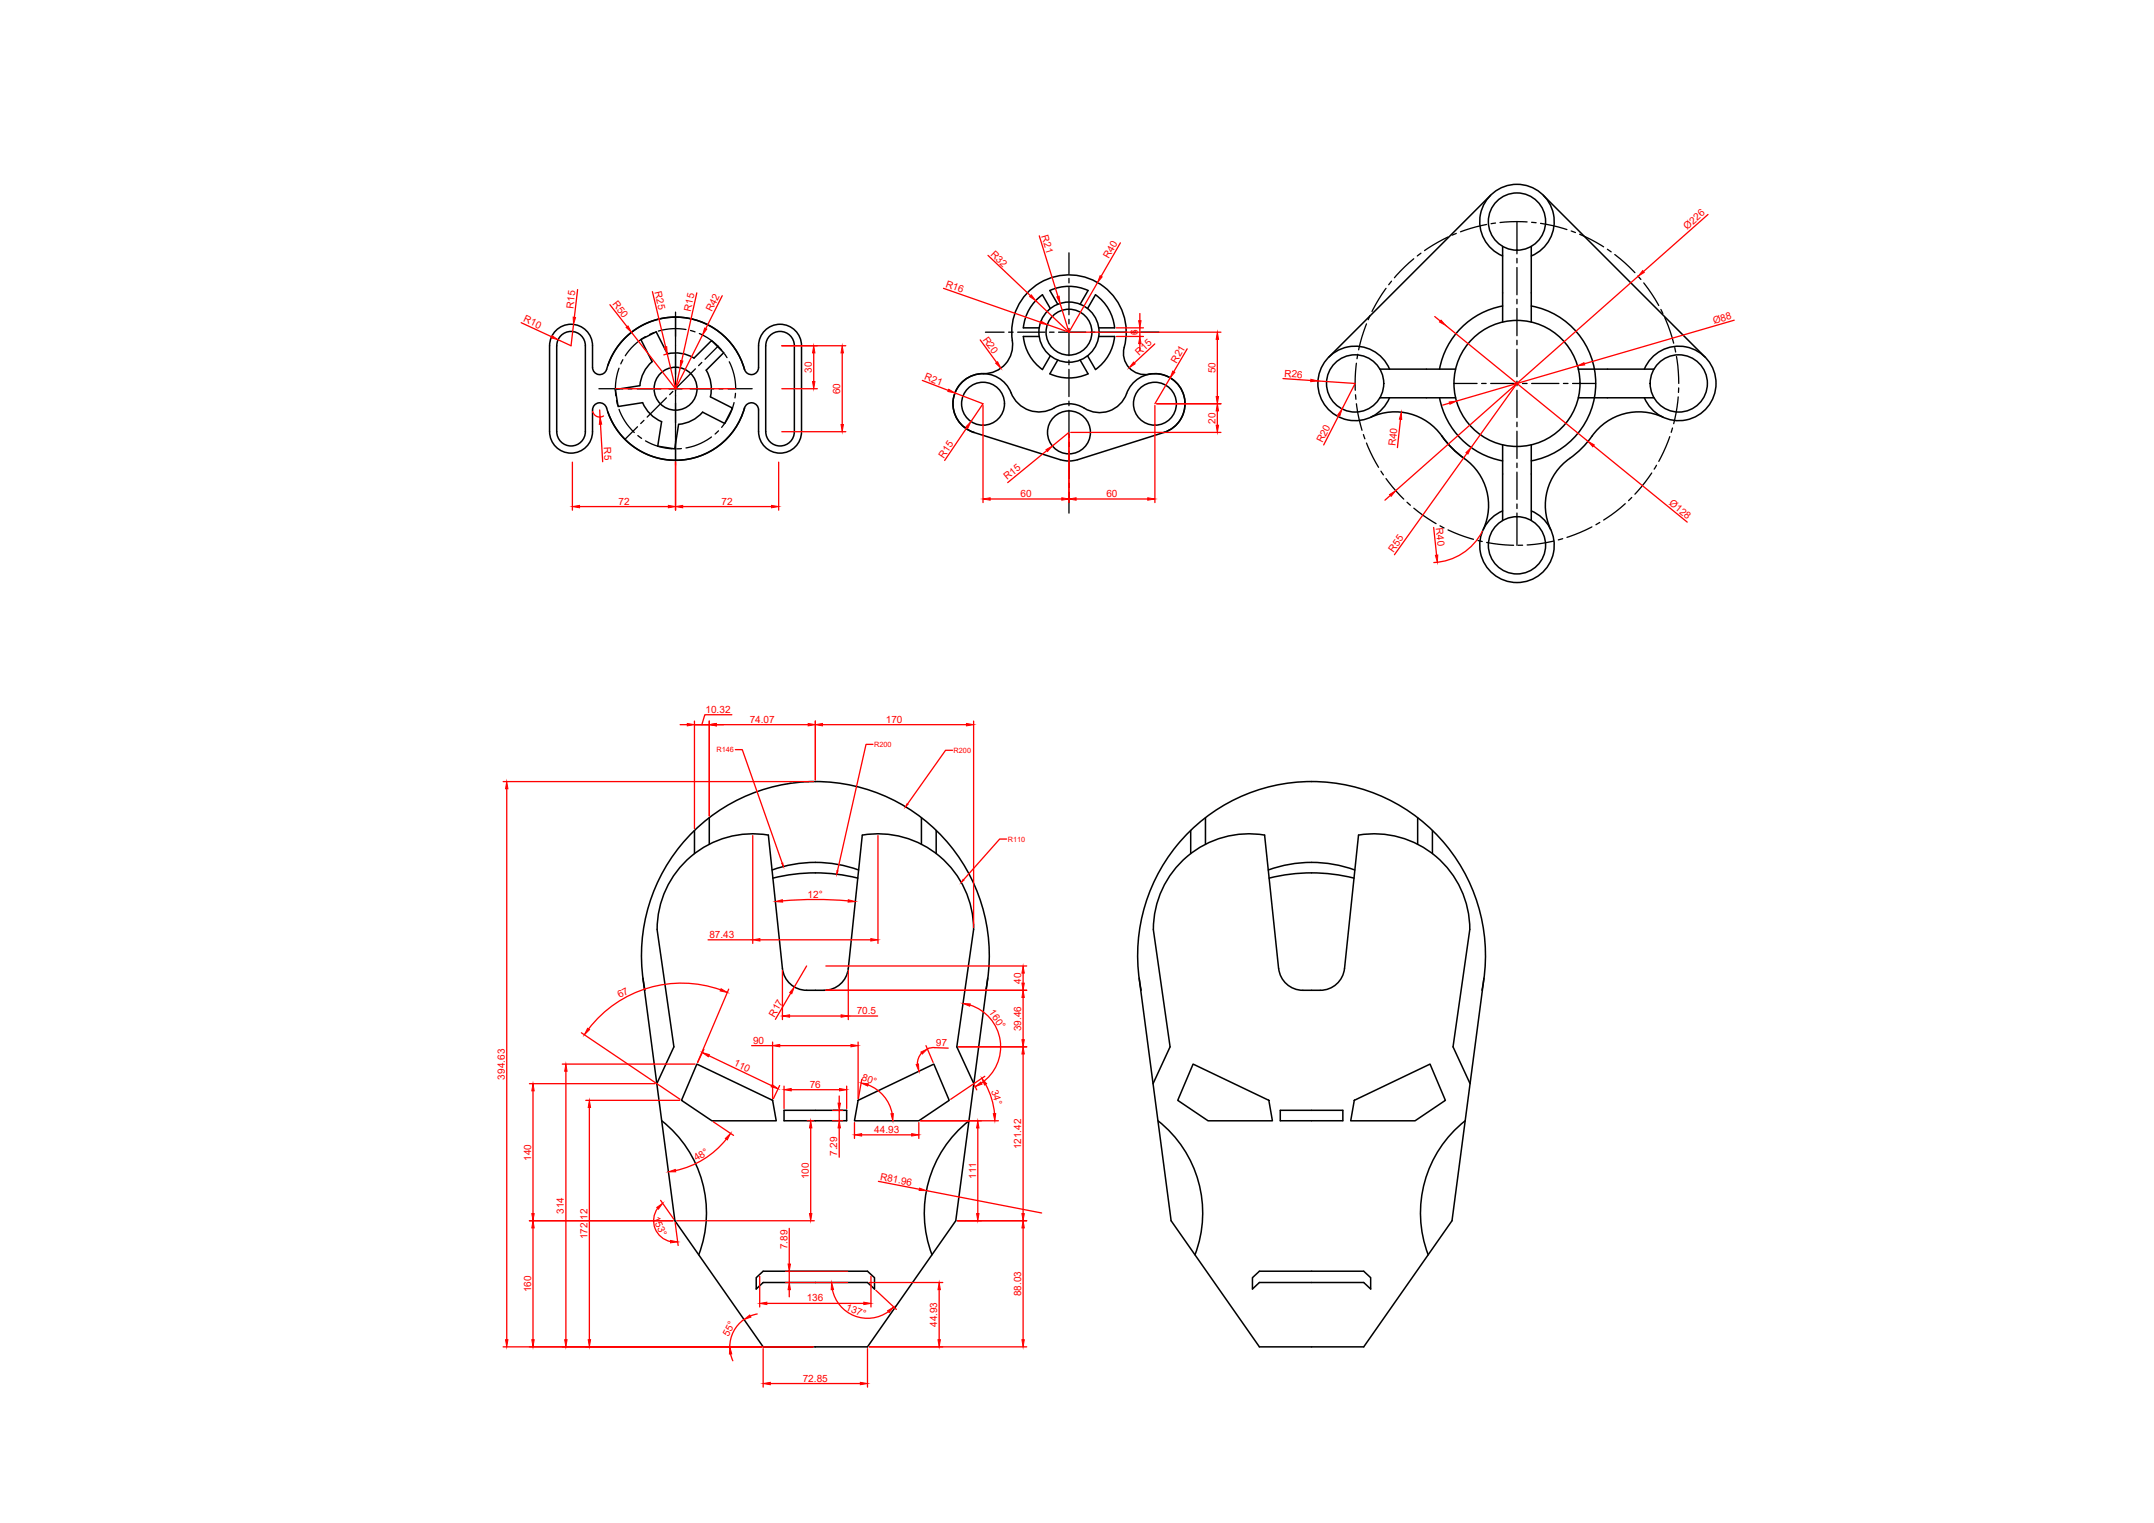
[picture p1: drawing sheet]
<svg xmlns="http://www.w3.org/2000/svg" width="420mm" height="297mm" viewBox="0 0 420 297" stroke-linecap="round" stroke-linejoin="round" font-family="sans-serif">
<!-- layer: Solid lines -->
<g fill="none" stroke="#000" stroke-width=".3">
<path d="M290.8 38.1l-31.6 31.6M301 38.1l31.6 31.6M204.8 56.7l1.5 2.6M204.8 56.7a8.9 8.9 0 0 1 7.4 0l-1.5 2.6M293.1 48.1v14.7M293.1 49.9a7.3 7.3 0 0 1-3-11.1 7.3 7.3 0 0 1 11.6 0 7.3 7.3 0 0 1-3 11.1M293.1 59.7a15.4 15.4 0 0 0-12.3 12.3M298.7 48.1v14.7M298.7 59.7a15.4 15.4 0 0 1 12.6 15.1 15.4 15.4 0 0 1-12.6 15.1M115.6 80v4.2M118.3 72a1.4 1.4 0 0 1-1.5 1.1 1.4 1.4 0 0 1-1.2-1.4v-4.3a4.2 4.2 0 0 0-4.2-4.2 4.2 4.2 0 0 0-4.2 4.2v16.8M118.6 71.3a14 14 0 0 1 13.6-9.4 14 14 0 0 1 13 10.2 14 14 0 0 0-13.4-10.3 14 14 0 0 0-13.5 10.3"/>
<path d="M124.8 75.2l-4.8 .8 .6 3.3 4.7-.8a7 7 0 0 0 3.8 3.7M127.2 70.5l-2.2-4.3 3-1.5 2.2 4.3a7 7 0 0 1 5.2 .8l3.4-3.4 2.4 2.4-3.5 3.4a7 7 0 0 1 .9 5.2l4.3 2.2-1.5 3-4.3-2.2a7 7 0 0 1-4.7 2.4M127.2 70.5a7 7 0 0 0-2.4 4.7M140.1 67.5l-.1 .1M145.2 79.6a14 14 0 0 1-13 10.2 14 14 0 0 1-13.6-9.4M145.2 79.6a14 14 0 0 1-13.7 10.2 14 14 0 0 1-13.3-10.6 1.39 1.39 0 0 0-1.6-.6 1.39 1.39 0 0 0-1 1.3M145.2 79.6a1.39 1.39 0 0 1 1.6-1 1.39 1.39 0 0 1 1.2 1.3M145.2 72a1.39 1.39 0 0 0 1.6 1.1 1.39 1.39 0 0 0 1.2-1.4v-4.3a4.2 4.2 0 0 1 4.2-4.2 4.2 4.2 0 0 1 4.1 4.2v16.8M148 80v4.2M202.7 65.6h-3.1a8.9 8.9 0 0 0 3.7 6.5l1.6-2.7M204.9 60.2l-1.6-2.7a8.9 8.9 0 0 0-3.7 6.4h3.1M206.3 70.2l-1.5 2.7"/>
<path d="M210.7 70.2l1.5 2.7a8.9 8.9 0 0 1-7.4 0M211.5 79.6a5.6 5.6 0 0 0 8.3-2.8 5.9 5.9 0 0 1 9.7-2.1 5.9 5.9 0 0 1-2.5 9.6 5.9 5.9 0 0 0 3.9-7.3 5.9 5.9 0 0 0-7.4-3.9 4.2 4.2 0 0 1-4.2-5.3 11.2 11.2 0 0 0-10.5-14.2 11.2 11.2 0 0 0-11.3 13.5 5.6 5.6 0 0 1-5.7 5.8 5.9 5.9 0 0 0-5.8 4.9 5.9 5.9 0 0 0 4 6.5 5.9 5.9 0 0 1-2.2-9.9 5.9 5.9 0 0 1 9.7 2.9 6 6 0 0 0 8.9 1.9 5.6 5.6 0 0 1 5.1 .4M212.1 60.2l1.6-2.7a8.9 8.9 0 0 1 3.7 6.4h-3.1M214.3 65.6h3.1a8.9 8.9 0 0 1-3.7 6.5l-1.6-2.7M269.2 72h14.7M269.2 77.6h14.7M271 72a7.3 7.3 0 0 0-11.1-3 7.3 7.3 0 0 0 0 11.5 7.3 7.3 0 0 0 11.1-2.9M280.8 77.6a15.4 15.4 0 0 0 12.3 12.3M307.9 72h14.7M307.9 77.6h14.7M320.8 72a7.3 7.3 0 0 1 11.1-3 7.3 7.3 0 0 1 0 11.5 7.3 7.3 0 0 1-11.1-2.9M107.2 84.2a4.2 4.2 0 0 0 4.2 4.2 4.2 4.2 0 0 0 4.2-4.2"/>
<path d="M108.6 84.2v-16.8a2.79 2.79 0 0 1 2.8-2.8 2.79 2.79 0 0 1 2.8 2.8v16.8M108.6 84.2a2.79 2.79 0 0 0 2.8 2.8 2.79 2.79 0 0 0 2.8-2.8M129 82.3l-.7 4.7 3.3 .6 .8-4.8M148 84.2a4.2 4.2 0 0 0 4.2 4.2 4.2 4.2 0 0 0 4.1-4.2M149.4 84.2v-16.8a2.79 2.79 0 0 1 2.8-2.8 2.79 2.79 0 0 1 2.7 2.8v16.8M149.4 84.2a2.79 2.79 0 0 0 2.8 2.8 2.79 2.79 0 0 0 2.7-2.8M190 84.3l16.8 5.4M206.8 89.7l1.7 .2 1.7-.2M227 84.3l-16.8 5.4M267.4 81.4a11.2 11.2 0 0 1 13.9 3.7M281.3 85.1a20.5 20.5 0 0 0 5.3 5.1 11.2 11.2 0 0 1 2.7 13.1M293.1 86.8v14.7"/>
<path d="M293.1 99.6a7.3 7.3 0 0 0-3 11.2 7.3 7.3 0 0 0 11.6 0 7.3 7.3 0 0 0-3-11.2M298.7 86.8v14.7M310.5 85.1a20.4 20.4 0 0 1-5.3 5.1 11.2 11.2 0 0 0-2.7 13.1M324.4 81.4a11.2 11.2 0 0 0-13.9 3.7M138.4 159.5v5.2M179.7 159.5v5.2M235.1 159.5v5.2M276.5 159.5v5.2M135.5 162v4.5M149.9 162.9l2.7 26a4.7 4.7 0 0 0 4.7 4.2M149.9 162.9a18.7 18.7 0 0 0-21.7 18.4M150.6 169.7a24.8 24.8 0 0 1 16.9 0"/>
<path d="M150.8 171.3a33.9 33.9 0 0 1 16.5 0M182.6 162v4.5M232.3 162v4.5M246.7 162.9l2.7 26M246.7 162.9a18.7 18.7 0 0 0-21.7 18.4M247.4 169.7a24.8 24.8 0 0 1 16.9 0M247.6 171.3a33.9 33.9 0 0 1 16.5 0M279.4 162v4.5M125.4 190.8l6.2 47.3 17.3 24.6h20.3l17.2-24.6 6.3-47.3M125.8 193.1a33.9 33.9 0 0 1 33.2-40.7 33.9 33.9 0 0 1 33.3 40.7M128.2 181.3l3.3 22.9-3.4 7.2M157.3 193.1h3.5a4.7 4.7 0 0 0 4.7-4.2l2.7-26a18.7 18.7 0 0 1 21.7 18.4l-3.3 22.9 3.4 7.2"/>
<path d="M222.2 190.8l6.2 47.3 17.3 24.6h20.3l17.2-24.6 6.3-47.3M222.6 193.1a33.9 33.9 0 0 1 33.2-40.7 33.9 33.9 0 0 1 33.3 40.7M225 181.3l3.2 22.9-3.3 7.2M249.4 188.9a4.7 4.7 0 0 0 4.7 4.2M254.1 193.1h3.4a4.7 4.7 0 0 0 4.8-4.2l2.7-26a18.6 18.6 0 0 1 21.7 18.4l-3.3 22.9 3.4 7.2M129.1 218.6a22.9 22.9 0 0 1 7.2 26.1M135.9 207.5l14.8 7.1 .7 4h-12.5l-6-4zM152.9 216.6h12.2v2h-12.2zM167.4 214.6l14.8-7.1 3 7.1-6 4h-12.5zM189 218.6a22.9 22.9 0 0 0-7.2 26.1M225.9 218.6a22.9 22.9 0 0 1 7.2 26.1M232.7 207.5l14.8 7.1 .7 4h-12.6l-5.9-4z"/>
<path d="M249.7 216.6h12.2v2h-12.2zM264.2 214.6l14.7-7.1 3 7.1-5.9 4h-12.5zM285.8 218.6a22.9 22.9 0 0 0-7.2 26.1M147.5 249.2l1.4-1.3h20.3l1.4 1.3v2.2l-1.4-1.3h-20.3l-1.4 1.3zM244.3 249.2l1.4-1.3h20.3l1.4 1.3v2.2l-1.4-1.3h-20.3l-1.4 1.3z"/>
<circle cx="295.9" cy="43.2" r="5.6"/>
<circle cx="131.8" cy="75.8" r="4.2"/>
<circle cx="191.8" cy="78.7" r="4.2"/>
<circle cx="208.5" cy="64.8" r="5.9"/>
<circle cx="208.5" cy="64.8" r="4.5"/>
<circle cx="225.3" cy="78.7" r="4.2"/>
<circle cx="264.3" cy="74.8" r="5.6"/>
<circle cx="295.9" cy="74.8" r="12.3"/>
<circle cx="327.5" cy="74.8" r="5.6"/>
<circle cx="208.5" cy="84.3" r="4.2"/>
<circle cx="295.9" cy="106.4" r="5.6"/>
</g>
<!-- layer: Center line -->
<g fill="none" stroke="#000" stroke-width=".25">
<path d="M208.5 49.3v4.1M208.5 54.3v.9M208.5 56.1v5.3M270.4 56.2l-1.4 2.1-1.4 2.5M271.4 54.8l-.5 .7M275.8 50.5l-1.8 1.6-2 2.1M277.2 49.4l-.7 .5M282.4 46.2l-2 1.1-2.5 1.6M284.1 45.5l-.9 .4M290 43.8l-2.1 .4-3 1M291.7 43.5l-.9 .1M295.9 43.2v6.3"/>
<path d="M295.9 50.4v.9M295.9 52.2v5.3M295.9 58.4v.9M297.9 43.3l-3.2-.1-2.1 .2M298.8 43.4h.8M300.5 43.6l3.4 .6 1.7 .6M306.5 45l.8 .4M308.1 45.7l2.2 1 2.5 1.4M313.5 48.6l.8 .5M315 49.6l2 1.7 1.9 1.9M319.5 53.8l.6 .7M320.6 55.2l1.6 2.2 1.4 2.2"/>
<path d="M120.3 78.1l.2 .9M120.7 71.8a11.8 11.8 0 0 0-.6 5.4M120.8 79.8a11.7 11.7 0 0 0 2.9 4.6M121.5 70.2l-.4 .8M125.9 65.7a11.7 11.7 0 0 0-3.9 3.7M127.5 64.9l-.8 .3M130 77.6l-3.8 3.8M131.3 76.3l-.7 .7M131.8 61.8v4.7M131.8 67.4v.9M131.8 69.2v5.3M131.8 75.4v.9"/>
<path d="M131.8 77.1v5.4M133.8 64.3a11.7 11.7 0 0 0-5.4 .3M134.7 64.5l.9 .2M135.6 71.9l-3.7 3.8M136.4 65.1a11.6 11.6 0 0 1 4.4 3.2M136.9 70.7l-.6 .6M140 67.6l-2.5 2.5M141.3 69l.5 .8M142.2 70.6a11.6 11.6 0 0 1 1.3 5.2M143.2 78.5a11.7 11.7 0 0 1-2.4 4.9M143.5 76.7l-.1 .9M192.2 64.8h3.7"/>
<path d="M196.7 64.8h.9M198.5 64.8h5.3M204.7 64.8h.9M206.5 64.8h5.3M208.5 62.3v.9M208.5 64v5.4M208.5 70.3v.8M208.5 72v5.4M208.5 78.2v.9M212.7 64.8h.9M214.5 64.8h5.3M220.7 64.8h.9"/>
<path d="M222.5 64.8h3.6M264.4 77l.1 .9M264.6 70.8l-.3 2.8 .1 2.5M264.6 78.7l.5 2.9 .6 2.3M264.8 69.1l-.1 .9M266.5 63.2l-.8 2.5-.7 2.5M267.2 61.5l-.3 .9M283.6 74.8h4.5M289 74.8h.9M290.8 74.8h5.3M295.9 60.2v5.3M295.9 66.4v.9"/>
<path d="M295.9 68.1v5.4M295.9 74.3v.9M295.9 76.1v5.3M297 74.8h.9M298.8 74.8h5.3M305 74.8h.9M306.7 74.8h4.6M324 60.4l.4 .7M324.7 62l1.1 2.6 .7 2.3M326.7 67.8l.2 .9M327 69.5l.3 1.8 .2 3.5M327.3 77.4l-.4 3.1-.4 2.1"/>
<path d="M327.4 75.7v.8M124.4 83.2l-2.5 2.5M124.4 84.9l.7 .6M125.6 82l-.6 .6M125.9 86a11.9 11.9 0 0 0 5.2 1.5M131.8 83.4v.8M131.8 85.1v4.7M132.9 87.5h-.9M138.8 85.2a11.5 11.5 0 0 1-5 2.2M140.2 84l-.7 .7M208.5 80v5.3M208.5 86.2v.9"/>
<path d="M208.5 88v5.3M208.5 94.2v.9M208.5 96v4.1M265.9 84.8l.3 .8M266.5 86.4l1.3 2.8 1.1 1.9M269.4 91.9l.5 .7M270.4 93.3l1.2 1.7 2.2 2.3M274.5 98l.6 .5M275.8 99.1l1.7 1.4 2.6 1.6M295.9 82.3v.9M295.9 84.1v5.3M295.9 90.3v.9"/>
<path d="M295.9 92.1v5.3M295.9 98.3v.9M317 98.2l-1.8 1.6-2.4 1.6M318.3 97l-.6 .6M322.2 92.3l-1.3 1.8-2 2.3M323.1 90.7l-.4 .8M325.7 85.2l-.8 1.9-1.3 2.9M326.2 83.5l-.2 .8M280.9 102.6l.8 .4M282.5 103.4l2.1 .9 2.8 .9M288.3 105.4l.8 .2M290 105.8l2.4 .4 2.8 .1"/>
<path d="M295.9 100.1v6.3M297 106.3h-.9M303.1 105.5l-2.6 .5-2.6 .3M304.8 105.1l-.8 .2M310.5 102.8l-2.3 1-2.5 1M312.1 101.9l-.8 .4"/>
</g>
<!-- layer: 0 -->
<g fill="none" stroke="#000" stroke-width=".25">
<path d="M116.8 75.8h4.8M122.5 75.8h.8M124.2 75.8h4.8M130.4 75.8h2.8M131.8 60.9v4.7M131.8 66.5v.9M131.8 68.3v4.7M131.8 74.4v2.8M131.8 78.6v4.8M134.6 75.8h4.7M140.2 75.8h.9M142 75.8h4.7"/>
<path d="M131.8 84.2v.9M131.8 86v4.8"/>
</g>
<!-- layer: Dim -->
<g fill="none" stroke="#f00" stroke-width=".25">
<path d="M112.7 56.5l-.7 5.4M119 59.4l3.3 4.3M127.3 56.9l2.5 10.8M135.9 57.1l-2.9 13.3M140.9 57.7l-3.2 6.4M184 56.2l19 6.7M192.7 49.8l8.3 7.9M202 58.6l6.5 6.2M202.7 46l3.7 11.8M206.8 59.2l1.7 5.6M214.1 55.1l-5.6 9.7M218.5 47.4l-3.7 6.5"/>
<path d="M319.5 53.9l-47.3 41.8M333.2 41.8l-12.6 11.2M101.7 62.9l5.9 2.8M111.9 63.3l-.5 4.1-2.6-1.1M117 80v1.4M120 75.8h23.5M123.2 64.8l8.6 11M130.2 69l1.6 6.8M130.2 69l-.7 .2M132.7 71.7l-.9 4.1M137 65.3l-5.2 10.5M152.5 75.8h6.9"/>
<path d="M152.5 67.4h12.5M158.7 68.8v5.6M164.3 68.8v14M179.9 74.2l5.1 1.9M186.3 76.6l5.4 2.1-2.3 3.5M191.2 66.3l3.2 4.4M191.7 79.1v18.9M204.3 63.3l4.2 1.5M208.9 64.8h29.3M217.8 63.9h5.2M217.8 65.6h5.2M222.3 61.1v1.4"/>
<path d="M222.3 63.9v1.7M222.3 67v1.4M225.3 67.1l-4 3.7M225.3 79.1v18.9M225.6 78.7h12.6M228.2 73.7l-2.9 5M231.6 68l-2.6 4.5M237.5 66.2v11.2M250.3 73.8l5.4 .4M257.1 74.3l7.2 .5-2.5 5M279.9 61.7l1 .9M282 63.5l27.8 22.6"/>
<path d="M282.8 78.6l-1.4 .4M295.9 74.8l-8.9 12.5M307.7 71.3l-23.6 6.9M338.3 62.4l-29.3 8.6M111.7 90.1v9.4M113 98.8h17.4M115.6 80.3a1.39 1.39 0 0 0 2.1 .8M117.1 82.7l.5 7.4M131.8 90.1v9.4M133.2 98.8h17.3M151.9 90.1v9.4M152.5 84.2h12.5"/>
<path d="M188.6 83.4l-4.3 6.4M193.1 97.3h14M204.2 87.9l-7.6 6.2M208.5 84.3l-3.2 2.7M208.5 84.7v13.3M208.9 84.3h29.3M209.9 97.3h14M237.5 80.1v2.8M261.2 81l-3 5.8M271.2 96.6l-1.1 1M273.2 81.8l-.6 5.5M286.1 88.4l-14.1 19.8"/>
<path d="M310.8 87l18.3 14.8M279.7 102.9l.5 5.4M289.2 103.6a11.2 11.2 0 0 1-9.5 6.1M142.8 139.4h-5.3l-.6 1.9M98.1 152.4h60.6M98.8 153.8v107.5M132.7 141.3h1.4M135.5 140.6v21M138.4 141.3h-2.9h2.9M138.4 140.6v18.5M139.7 141.3h17.9M143.4 146.2h1.4l7.8 22.2"/>
<path d="M159 140.6v11.5M160.4 141.3h28.1M170.3 145.2h-1.4l-5.5 24.6M185.8 146.3h-1.4l-7.4 10.5M189.9 140.6v40.3M146.8 163v21M152.6 175.7l7-.3 5.9 .3M171.3 163v21M196.3 163.6h-1.3l-7.1 8M138.1 183.3h8.7M140.6 193.1a22.9 22.9 0 0 0-25.8 7.6M142.1 192.9l-6 14.3"/>
<path d="M148.2 183.3h21.7M152.6 189.2v9.7M154 198.2h10.1M154.2 193.7l-2.9 5.1M157.3 188.4l-2.4 4.1M161.1 193.1h39.2M161.1 188.4h39.2M165.5 189.2v9.7M165.5 198.2h5.7M189.2 196a8.5 8.5 0 0 1 5.9 6.9 8.5 8.5 0 0 1-3.7 8.3M199.6 189.8v1.9M199.6 194.5v8.3"/>
<path d="M103.3 211.4h24.5M104 212.8v23.9M109.7 207.5h25.9M110.4 208.9v52.4M113.4 201.4l19.2 13M114.3 214.6h18.3M115 216v45.3M137.3 204.7l-1.2 2.5M138.3 205.9l12.2 5.8M139.1 218.8l4 2.6M146.6 203.9h4.1M150.7 203.2v11.1"/>
<path d="M152.1 211.7l-1.2 2.6M152.1 203.9h13.9M152.9 211.8v4.4M154.3 212.5h9.5M157.4 218.6h1.3M158.1 220v16.7M162.4 216.6h2M162.4 218.6h2M163.7 213.8v1.4M163.7 216.6v2M163.7 220v5.7M165.1 211.8v4.4"/>
<path d="M166.7 218.9v3.1M167.4 203.2v11.1M168.1 210.5l-.7 3.8M169.3 211.6a7.5 7.5 0 0 1 4.7 5.6M179.2 218.9v3.1M179.6 218.6h15.2M179.8 205.4l-.6 .8-.3 1.4M180.6 203.9l1.4 3.3M185 204.4l-3.1-.1-1 .3M187 204.2h13.3M190.1 211.7l.4 .9M190.7 220v16.7"/>
<path d="M192.1 209.9l-6.7 4.5M192.3 211.5a14.8 14.8 0 0 1 1.7 5.7M199.6 205.6v31.1M103.3 238.1h28M104 239.5v21.8M128.3 235.7a4.2 4.2 0 0 0 2.5 6.5M128.9 234.1l2.5 3.7M131.7 238.4l.6 4.5M132 238.1h26.8M141.7 222.2a17.3 17.3 0 0 1-9.9 6.1M154 239.6v6.9M168.1 221.3h9.7"/>
<path d="M171.3 230.4l8 1.6M180.7 232.2l22.5 4.4M186.8 238.1h13.5M199.6 239.5v21.8M145.1 257.3a6.5 6.5 0 0 0-2.7 5.4M147.7 256.3l-1.3 .4M148.2 248.9v6M149.6 254.2h18.9M153.3 247.9h12.1M153.3 250.1h12.1M154 247.9v2.2M154 251.5v1.4"/>
<path d="M162.4 251.5a7 7 0 0 0 10.9 4.3M169.6 250.1h14.3M169.9 248.9v6M170.8 251.6l4 3.8M183.2 251.5v9.8M98.1 262.7h60.6M142.5 264.1l.4 1.3M148.9 263v7.5M150.3 269.8h17.5M169.2 263v7.5M169.6 262.7h30.7"/>
</g>
<g fill="#f00" stroke="#f00" stroke-width=".2">
<path d="M111.7 98.8l1.3-.2v.4z"/>
<path d="M130.4 98.6l1.4 .2-1.4 .2z"/>
<path d="M131.8 98.8l1.4-.2v.4z"/>
<path d="M150.5 98.6l1.4 .2-1.4 .2z"/>
<path d="M122.1 63.9l.4-.3 .7 1.2z"/>
<path d="M129.6 67.7l.5-.1 .1 1.4z"/>
<path d="M132.8 70.3l.4 .1-.5 1.3z"/>
<path d="M137.5 64l.4 .2-.9 1.1z"/>
<path d="M117 81.4l.4 1.3-.5 .1z"/>
<path d="M107.7 65.5l1.1 .8-1.3-.4z"/>
<path d="M111.8 61.9h.5l-.4 1.4z"/>
<path d="M164.3 67.4l.2 1.4h-.5z"/>
<path d="M164 82.8h.5l-.2 1.4z"/>
<path d="M158.7 67.4l.3 1.4h-.5z"/>
<path d="M158.5 74.4h.5l-.3 1.4z"/>
<path d="M203 62.6l1.3 .7-1.4-.2z"/>
<path d="M206.1 57.9l.5-.1 .2 1.4z"/>
<path d="M201.2 57.5l.8 1.1-1.2-.8z"/>
<path d="M214.6 53.8l.4 .2-.9 1.1z"/>
<path d="M194.2 70.8l.4-.2 .6 1.2z"/>
<path d="M185.1 75.9l1.2 .7-1.4-.2z"/>
<path d="M189.4 82.2l-.6 1.3-.4-.3z"/>
<path d="M204 87.7l1.3-.7-1 1.1z"/>
<path d="M228.8 72.4l.4 .2-1 1.1z"/>
<path d="M221.1 70.6l.3 .4-1.2 .7z"/>
<path d="M222.1 62.5h.5l-.3 1.4z"/>
<path d="M222.3 65.6l.3 1.4h-.5z"/>
<path d="M237.5 64.8l.2 1.4h-.5z"/>
<path d="M237.2 77.4h.5l-.2 1.3z"/>
<path d="M237.5 78.7l.2 1.4h-.5z"/>
<path d="M237.2 82.9h.5l-.2 1.4z"/>
<path d="M191.7 97.3l1.4-.2v.5z"/>
<path d="M207.1 97.1l1.4 .2-1.4 .3z"/>
<path d="M208.5 97.3l1.4-.2v.5z"/>
<path d="M223.9 97.1l1.4 .2-1.4 .3z"/>
<path d="M271 96.5l1.2-.8-.8 1.1z"/>
<path d="M320.4 52.8l.3 .3-1.2 .8z"/>
<path d="M281.1 62.4l.9 1.1-1.2-.7z"/>
<path d="M309.8 86.1l1.2 .7-.3 .3z"/>
<path d="M282.7 78.4l1.4-.2-1.3 .6z"/>
<path d="M307.7 71.3l1.3-.6 .1 .5z"/>
<path d="M285.9 88.3l1.1-1-.7 1.3z"/>
<path d="M280 108.3h.5l-.1 1.4z"/>
<path d="M273.3 80.4l.1 1.4h-.4z"/>
<path d="M261.8 79.8l-.4 1.3-.5-.2z"/>
<path d="M255.7 74l1.4 .3-1.4 .1z"/>
<path d="M148.9 269.8l1.4-.2v.5z"/>
<path d="M167.8 269.6l1.4 .2-1.4 .3z"/>
<path d="M148.2 254.2l1.4-.2v.4z"/>
<path d="M168.5 254l1.4 .2-1.4 .2z"/>
<path d="M145.1 257.4l1.1-.9 .3 .4z"/>
<path d="M142.4 262.7l.3 1.4h-.4z"/>
<path d="M162.2 250.1l.4 1.4h-.5z"/>
<path d="M173.1 255.6l1.2-.7-.9 1.1z"/>
<path d="M154 250.1l.2 1.4h-.5z"/>
<path d="M153.7 246.5h.5l-.2 1.4z"/>
<path d="M128.1 235.5l1.2-.8-.9 1.1z"/>
<path d="M130.8 241.9l1.4 .3-1.4 .2z"/>
<path d="M114.7 261.3h.5l-.2 1.4z"/>
<path d="M115 214.6l.2 1.4h-.5z"/>
<path d="M110.1 261.3h.5l-.2 1.4z"/>
<path d="M110.4 207.5l.2 1.4h-.5z"/>
<path d="M103.7 261.3h.5l-.2 1.4z"/>
<path d="M104 238.1l.2 1.4h-.5z"/>
<path d="M103.7 236.7h.5l-.2 1.4z"/>
<path d="M104 211.4l.2 1.4h-.5z"/>
<path d="M98.6 261.3h.5l-.3 1.4z"/>
<path d="M98.8 152.4l.3 1.4h-.5z"/>
<path d="M140.6 192.8l1.3 .8-1.4-.3z"/>
<path d="M114.6 200.6l.4 .2-1 1z"/>
<path d="M137 205.3l1.4 .4-.2 .4z"/>
<path d="M150.6 211.5l1.2 .9-1.4-.4z"/>
<path d="M152.9 212.5l1.4-.2v.5z"/>
<path d="M163.8 212.3l1.3 .2-1.3 .3z"/>
<path d="M163.5 215.2h.4l-.2 1.4z"/>
<path d="M163.7 218.6l.2 1.4h-.4z"/>
<path d="M157.9 236.7h.5l-.3 1.4z"/>
<path d="M158.1 218.6l.3 1.4h-.5z"/>
<path d="M179.4 231.7l1.3 .5h-1.4z"/>
<path d="M166.7 221.3l1.4-.2v.5z"/>
<path d="M177.8 221.1l1.4 .2-1.4 .3z"/>
<path d="M173.8 217.2h.5l-.1 1.4z"/>
<path d="M168 211.2l1.4 .2-.1 .4z"/>
<path d="M179.6 205.2l1.3-.6-1 1z"/>
<path d="M178.7 207.6l.5-.1v1.4z"/>
<path d="M183 261.3h.4l-.2 1.4z"/>
<path d="M183.2 250.1l.2 1.4h-.4z"/>
<path d="M199.3 261.3h.5l-.2 1.4z"/>
<path d="M199.6 238.1l.2 1.4h-.5z"/>
<path d="M199.3 236.7h.5l-.2 1.4z"/>
<path d="M199.6 204.2l.2 1.4h-.5z"/>
<path d="M199.3 202.8h.5l-.2 1.4z"/>
<path d="M199.6 193.1l.2 1.4h-.5z"/>
<path d="M199.3 191.7h.5l-.2 1.4z"/>
<path d="M199.6 188.4l.2 1.4h-.5z"/>
<path d="M190.2 211.9l1.1-.9 .3 .4z"/>
<path d="M187.8 195.7l1.5 .1-.1 .4z"/>
<path d="M193.8 217.2h.4l-.1 1.4z"/>
<path d="M191.5 210.3l.9 1.1-.4 .2z"/>
<path d="M190.5 236.7h.5l-.3 1.4z"/>
<path d="M190.7 218.6l.3 1.4h-.5z"/>
<path d="M187.9 171.5l.1 .2-.5 .4z"/>
<path d="M176.9 156.7l.2 .2-.5 .5z"/>
<path d="M163.3 169.8l.2 .1-.3 .6z"/>
<path d="M152.5 168.4l.2-.1 .1 .7z"/>
<path d="M165.5 175.5l1.3 .3-1.4 .1z"/>
<path d="M151.2 175.8l1.4-.3 .1 .4z"/>
<path d="M159 141.3l1.4-.2v.5z"/>
<path d="M188.5 141.1l1.4 .2-1.4 .3z"/>
<path d="M157.6 141.1l1.4 .2-1.4 .3z"/>
<path d="M138.4 141.3l1.3-.2v.5z"/>
<path d="M134.1 141.1l1.4 .2-1.4 .3z"/>
<path d="M169.9 183.1l1.4 .2-1.4 .2z"/>
<path d="M146.8 183.3l1.4-.2v.4z"/>
<path d="M154.9 192.5l-.5 1.3-.4-.2z"/>
<path d="M152.6 198.2l1.4-.3v.5z"/>
<path d="M164.1 197.9l1.4 .3-1.4 .2z"/>
<path d="M166 203.7l1.4 .2-1.4 .3z"/>
<path d="M150.7 203.9l1.4-.2v.5z"/>
<path d="M130.4 228.6l1.3-.5 .1 .4z"/>
<path d="M141.5 222l1-.9-.6 1.2z"/>
</g>
<g font-size="2" fill="#f00">
<text x="203.1" y="46.1" transform="rotate(73 203.1 46.1)">R21</text>
<text x="329.1" y="44.9" transform="rotate(-42 329.1 44.9)">Ø226</text>
<text x="193.1" y="49.7" transform="rotate(44 193.1 49.7)">R32</text>
<text x="216.3" y="50.5" transform="rotate(-60 216.3 50.5)">R40</text>
<text x="119.4" y="59.4" transform="rotate(52 119.4 59.4)">R50</text>
<text x="127.7" y="57" transform="rotate(77 127.7 57)">R25</text>
<text x="184.3" y="55.9" transform="rotate(19 184.3 55.9)">R16</text>
<text x="102" y="62.7" transform="rotate(25 102 62.7)">R10</text>
<text x="111.9" y="60.3" transform="rotate(-83 111.9 60.3)">R15</text>
<text x="134.7" y="60.8" transform="rotate(-77 134.7 60.8)">R15</text>
<text x="138.8" y="60.9" transform="rotate(-63 138.8 60.9)">R42</text>
<text x="222" y="65.3" transform="rotate(-90 222 65.3)">6</text>
<text x="334.4" y="63.2" transform="rotate(-16 334.4 63.2)">Ø88</text>
<text x="191.6" y="66.2" transform="rotate(54 191.6 66.2)">R20</text>
<text x="222.2" y="69.4" transform="rotate(-43 222.2 69.4)">R15</text>
<text x="229.5" y="70.9" transform="rotate(-60 229.5 70.9)">R21</text>
<text x="158.3" y="72.7" transform="rotate(-90 158.3 72.7)">30</text>
<text x="163.9" y="76.9" transform="rotate(-90 163.9 76.9)">60</text>
<text x="180.2" y="73.9" transform="rotate(21 180.2 73.9)">R21</text>
<text x="237.1" y="72.8" transform="rotate(-90 237.1 72.8)">50</text>
<text x="250.5" y="73.5" transform="rotate(4 250.5 73.5)">R26</text>
<text x="237.1" y="82.6" transform="rotate(-90 237.1 82.6)">20</text>
<text x="117.8" y="87.3" transform="rotate(87 117.8 87.3)">R5</text>
<text x="184.1" y="89.4" transform="rotate(-56 184.1 89.4)">R15</text>
<text x="258" y="86.4" transform="rotate(-63 258 86.4)">R20</text>
<text x="272.2" y="87.1" transform="rotate(-84 272.2 87.1)">R40</text>
<text x="196.5" y="93.7" transform="rotate(-39 196.5 93.7)">R15</text>
<text x="120.6" y="98.5">72</text>
<text x="140.7" y="98.5">72</text>
<text x="199" y="97">60</text>
<text x="215.8" y="97">60</text>
<text x="325.5" y="98.3" transform="rotate(39 325.5 98.3)">Ø128</text>
<text x="271.8" y="107.8" transform="rotate(-54 271.8 107.8)">R55</text>
<text x="280" y="103" transform="rotate(84 280 103)">R40</text>
<text x="137.6" y="139">10.32</text>
<text x="146.2" y="141">74.07</text>
<text x="172.8" y="141">170</text>
<text x="157.5" y="175.1">12°</text>
<text x="138.4" y="182.9">87.43</text>
<text x="199.2" y="191.8" transform="rotate(-90 199.2 191.8)">40</text>
<text x="120.9" y="194.7" transform="rotate(-29 120.9 194.7)">67</text>
<text x="167.1" y="197.8">70.5</text>
<text x="192.8" y="197.4" transform="rotate(56 192.8 197.4)">160°</text>
<text x="146.9" y="203.6">90</text>
<text x="151.1" y="198.5" transform="rotate(-60 151.1 198.5)">R17</text>
<text x="182.5" y="204" transform="rotate(2 182.5 204)">97</text>
<text x="199.2" y="201.1" transform="rotate(-90 199.2 201.1)">39.46</text>
<text x="143" y="207.8" transform="rotate(25 143 207.8)">110</text>
<text x="98.5" y="210.5" transform="rotate(-90 98.5 210.5)">394.63</text>
<text x="158" y="212.2">76</text>
<text x="168" y="210.7" transform="rotate(20 168 210.7)">80°</text>
<text x="193.3" y="212.8" transform="rotate(73 193.3 212.8)">34°</text>
<text x="170.5" y="221">44.93</text>
<text x="103.6" y="226.4" transform="rotate(-90 103.6 226.4)">140</text>
<text x="135.8" y="226.5" transform="rotate(-32 135.8 226.5)">48°</text>
<text x="163.3" y="225.4" transform="rotate(-90 163.3 225.4)">7.29</text>
<text x="199.2" y="224.2" transform="rotate(-90 199.2 224.2)">121.42</text>
<text x="157.8" y="230" transform="rotate(-90 157.8 230)">100</text>
<text x="171.6" y="230.1" transform="rotate(11 171.6 230.1)">R81.96</text>
<text x="190.4" y="229.9" transform="rotate(-90 190.4 229.9)">111</text>
<text x="110" y="236.7" transform="rotate(-90 110 236.7)">314</text>
<text x="127.4" y="237.5" transform="rotate(69 127.4 237.5)">153°</text>
<text x="114.6" y="241.7" transform="rotate(-90 114.6 241.7)">172.12</text>
<text x="153.6" y="243.6" transform="rotate(-90 153.6 243.6)">7.89</text>
<text x="103.6" y="252.1" transform="rotate(-90 103.6 252.1)">160</text>
<text x="157.3" y="253.8">136</text>
<text x="164.9" y="255.5" transform="rotate(21 164.9 255.5)">137°</text>
<text x="199.2" y="252.8" transform="rotate(-90 199.2 252.8)">88.03</text>
<text x="142.1" y="260.8" transform="rotate(-63 142.1 260.8)">55°</text>
<text x="182.8" y="258.8" transform="rotate(-90 182.8 258.8)">44.93</text>
<text x="156.6" y="269.5">72.85</text>
</g>
<g font-size="1.4" fill="#f00">
<text x="139.8" y="146.7">R146</text>
<text x="170.5" y="145.7">R200</text>
<text x="186" y="146.8">R200</text>
<text x="196.6" y="164.2">R110</text>
</g>
</svg>
